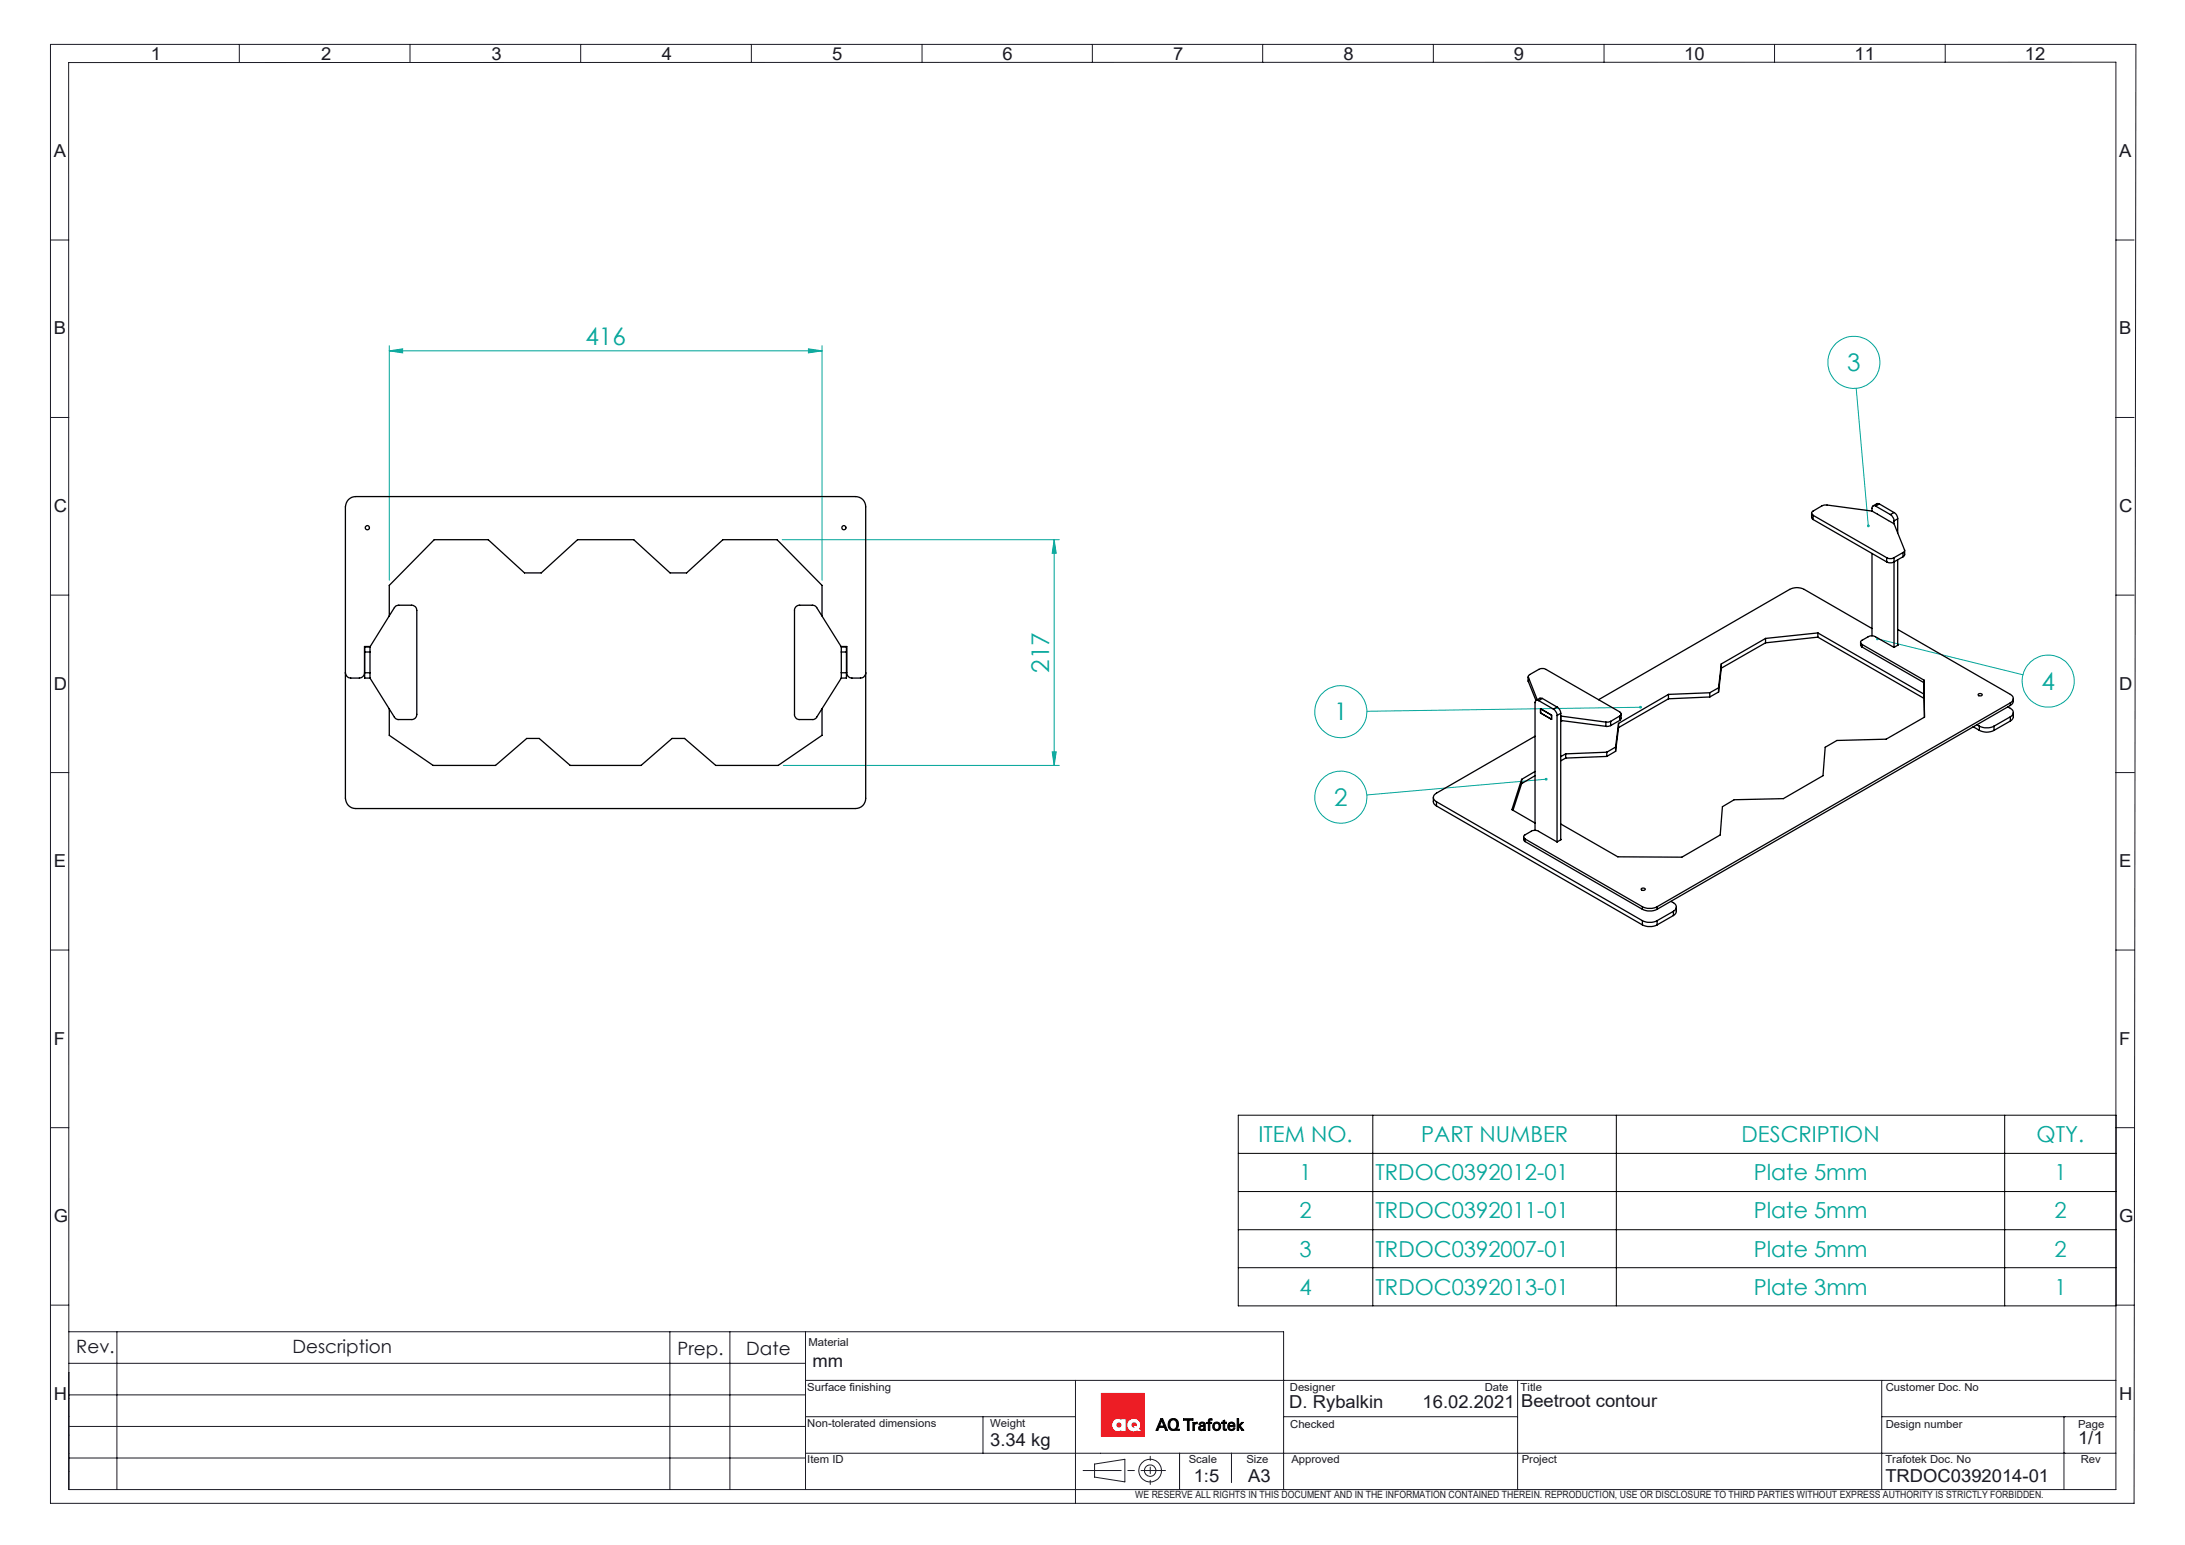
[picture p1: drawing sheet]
<svg xmlns="http://www.w3.org/2000/svg" width="420mm" height="297mm" viewBox="0 0 420 297" stroke-linecap="round" stroke-linejoin="round" font-family="sans-serif">
<g fill="none" stroke="#000" stroke-width=".19">
<path d="M223.1 272.7h.4l.9 2.3h-.4l-.2-.6h-1l-.2 .6h-.4zM223.3 273l.4 1.1h-.8zM224.8 273a1.05 1.05 0 0 1 1.3-.1 1.05 1.05 0 0 1 .4 1.3l-.4 .5h.6v.3h-.9a1.08 1.08 0 0 1-1.1-.4 1.08 1.08 0 0 1-.1-1.2zM225 273.2a.73 .73 0 0 1 1-.1 .73 .73 0 0 1 .2 1 .69 .69 0 0 1-.9 .6 .69 .69 0 0 1-.4-.9zM227.5 272.7h1.8v.3h-.7v2h-.4v-2h-.7zM229.3 273.4h.3v.3l.6-.3v.3h-.4l-.2 .2v1.1h-.3zM230.6 273.5l.6-.1 .4 .2 .1 1.4h-.3v-.3a.55 .55 0 0 1-.7 .3 .55 .55 0 0 1-.3-.8 .55 .55 0 0 1 .7-.2h.2a.29 .29 0 0 0-.2-.5 .29 .29 0 0 0-.3 .3h-.3zM230.7 274.4l.1-.1a.31 .31 0 0 1 .6 0 .32 .32 0 0 1-.4 .5l-.3-.2zM232.4 272.8l.6-.1v.3h-.4v.4h.3v.2h-.3v1.4h-.3v-1.4h-.3v-.2h.3zM233.3 273.6a.79 .79 0 0 1 1.2 .1 .79 .79 0 0 1-.3 1.2 .79 .79 0 0 1-1.1-.5v-.4zM233.6 273.7a.57 .57 0 0 1 .7 .4 .57 .57 0 0 1-.4 .7 .61 .61 0 0 1-.5-.5 .61 .61 0 0 1 .2-.6zM235.1 273.1l.3-.1v.4h.4v.2h-.4v1l.4 .1v.3h-.5l-.2-.3v-1.1h-.3v-.2h.3z"/>
<path d="M236.1 273.6a.71 .71 0 0 1 .9-.2 .71 .71 0 0 1 .4 .8h-1.1a.44 .44 0 0 0 .3 .6 .44 .44 0 0 0 .5-.3h.3a.75 .75 0 0 1-1.1 .4 .75 .75 0 0 1-.2-1.1zM236.4 273.8l.1-.2a.37 .37 0 0 1 .5 0 .37 .37 0 0 1 .1 .4h-.8zM237.8 272.7h.3v1.3l.6-.6h.3l-.6 .7 .7 .9h-.4l-.6-.9v.9h-.3z"/>
</g>
<g fill="none" stroke="#191924" stroke-width=".19">
<path d="M9.7 8.5h400.9l-.4 280.5h-400.5zM13.2 12h393.5v274.3h-393.5zM46 8.5v3.5M78.8 8.5v3.5M111.6 8.5v3.5M144.4 8.5v3.5M177.2 8.5v3.5M210 8.5v3.5M242.7 8.5v3.5M275.5 8.5v3.5M308.3 8.5v3.5M341.1 8.5v3.5"/>
<path d="M373.9 8.5v3.5M9.7 46.1h3.5M406.7 46.1h3.5M9.7 80.3h3.5M406.7 80.3h3.5M9.7 114.4h3.5M406.7 114.4h3.5M9.7 148.5h3.5M406.7 148.5h3.5M9.7 182.6h3.5M406.7 182.6h3.5M9.7 216.8h3.5"/>
<path d="M406.7 216.8h3.5M9.7 250.9h3.5M13.2 256h233.5v30.3M22.5 256v30.3M128.8 256v30.3M140.3 256v30.3M154.8 256v30.3M406.7 250.9h3.5M13.2 274.2h141.6M13.2 268.1h141.6M13.2 262.1h141.6M154.8 265.4h251.9"/>
<path d="M154.8 279.4h251.9M154.8 272.3h51.9M188.9 272.3v7.1M206.7 265.4v23.6M226.7 279.4v6.9M236.7 279.4v5.6M246.7 272.3h45M291.7 265.4v20.9M361.7 272.3h45M361.7 265.4v20.9M396.7 272.3h.1M396.7 279.4h.1"/>
<path d="M396.7 272.3v14M13.2 280.3h141.6M210.4 281.4l5.8-.9v4.4l-5.8-1z"/>
<circle cx="221.1" cy="282.7" r="1.1"/>
<circle cx="221.1" cy="282.7" r="2.17"/>
</g>
<g fill="none" stroke="#ed1c24" stroke-width=".19">
<path d="M211.7 267.9h8.3v8.2h-8.3zM217.6 273.6a.55 .55 0 0 1 .7-.1 .55 .55 0 0 1 .2 .7l-.2-.1h-.4l.2 .3a.53 .53 0 0 1-.5-.2 .53 .53 0 0 1 0-.6z"/>
<circle cx="215.1" cy="273.9" r=".49"/>
</g>
<path d="M214 273.3a1.06 1.06 0 0 1 1.5-.3v-.1h.8v2.2h-.8v-.3a1.1 1.1 0 0 1-1.4-.1 1.1 1.1 0 0 1-.1-1.4zM218.9 274.6a1.18 1.18 0 0 0-.5-1.8 1.18 1.18 0 0 0-1.6 1 1.18 1.18 0 0 0 1.3 1.3l.5-.1" fill="none" stroke="#fff" stroke-width=".19"/>
<path d="M208.2 282.7h15.8" fill="none" stroke="#191924" stroke-width=".19" stroke-dasharray="15.2 1.3 1.3 1.3" stroke-dashoffset="7.9"/>
<path d="M221.1 279.9v5.5" fill="none" stroke="#191924" stroke-width=".19" stroke-dasharray="15.2 1.3 1.3 1.3" stroke-dashoffset="14.4"/>
<path d="M218.9 274.6l.4 .5h-.6l-.1-.1" fill="none" stroke="#808080" stroke-width=".19"/>
<path d="M237.8 272.7v2.3h.3v-.9l.6 .9h.4l-.7-.9 .6-.7h-.3l-.6 .6v-1.3zM236.3 273.5a.82 .82 0 0 0-.2 1.2 .82 .82 0 0 0 1.2 0l.1-.2h-.3l-.3 .3h-.3l-.2-.6h1.1a.71 .71 0 0 0-.3-.7 .71 .71 0 0 0-.8 0zM236.4 273.7l.5-.1 .2 .4h-.8zM235.1 273.1v.3h-.3v.2h.3v1.2l.2 .2h.4l.1-.3h-.4v-1.1h.4v-.2h-.4v-.4zM233.5 273.8l.1-.2a.56 .56 0 0 1 .7 .6 .56 .56 0 0 1-.7 .5l-.2-.4zM233.3 273.6a.83 .83 0 0 0 .3 1.4 .83 .83 0 0 0 1.1-.9 .83 .83 0 0 0-1.2-.6zM232.3 272.8v.6h-.3v.2h.3v1.4h.3v-1.4h.3v-.2h-.3v-.3l.4-.1v-.3zM230.6 273.5l-.1 .3h.3l.1-.2h.4a.25 .25 0 0 1 0 .4 .25 .25 0 0 1-.3 0h-.1a.51 .51 0 0 0-.4 .8 .51 .51 0 0 0 .9-.1v.3h.3l-.1-1.4-.4-.2zM230.7 274.4l.7-.2-.1 .5-.4 .1a.26 .26 0 0 1-.2-.2 .26 .26 0 0 1 0-.2zM229.3 273.4v1.6h.3v-1l.2-.3h.4v-.3l-.4 .1-.2 .2v-.3zM227.5 272.7v.3h.7v2h.4v-2h.7v-.3zM225.1 273.1a.76 .76 0 0 1 .9 .1 .76 .76 0 0 1 .2 .9 .69 .69 0 0 1-.9 .6 .69 .69 0 0 1-.4-.9zM224.8 273a1.16 1.16 0 0 0-.3 1.2 1.16 1.16 0 0 0 1 .8h1.2v-.3h-.6a1.12 1.12 0 0 0 .3-1.5 1.12 1.12 0 0 0-1.4-.4zM223.3 273l.4 1.1h-.8zM223.1 272.7l-.9 2.3h.4l.2-.6h1l.2 .6h.4l-.9-2.3z" fill-rule="evenodd" fill="#000"/>
<path d="M214.2 273a1.07 1.07 0 0 1 1.3 0v-.1h.8v2.2h-.8v-.3a1.12 1.12 0 0 1-1.5-.2 1.12 1.12 0 0 1 .2-1.6zM211.7 267.9v8.2h8.3v-8.2zM217 273.2a1.2 1.2 0 0 1 1.6-.2 1.2 1.2 0 0 1 .3 1.6l.4 .5h-.6l-.1-.1a1.2 1.2 0 0 1-1.6-.2 1.2 1.2 0 0 1 0-1.6zM214.6 273.9a.5 .5 0 0 0 1 0 .5 .5 0 0 0-1 0zM217.6 273.5v.1a.51 .51 0 0 0 0 .6 .51 .51 0 0 0 .5 .2l-.2-.3h.4l.2 .1v-.3l-.1-.3a.5 .5 0 0 0-.8-.1z" fill-rule="evenodd" fill="#ed1c24"/>
<path d="M214.6 273.9a.5 .5 0 0 1 1 0 .5 .5 0 0 1-1 0zM214.2 273a1.12 1.12 0 0 0-.2 1.6 1.12 1.12 0 0 0 1.5 .2v.3h.8v-2.2h-.8v.1a1.03 1.03 0 0 0-1.3 0zM217.6 273.5h.1a.55 .55 0 0 1 .7 0 .55 .55 0 0 1 .1 .7l-.2-.1h-.4l.2 .3h-.3a.55 .55 0 0 1-.2-.9zM217 273.2a1.2 1.2 0 0 0 0 1.5 1.2 1.2 0 0 0 1.6 .3l.1 .1h.6l-.4-.5a1.2 1.2 0 0 0-.3-1.6 1.2 1.2 0 0 0-1.6 .2z" fill-rule="evenodd" fill="#fff"/>
<g fill="none" stroke="#00a599" stroke-width=".19">
<path d="M74.8 67.4l2.6-.3v.7zM74.8 66.5v45M74.8 67.4h83.2M155.4 67.1l2.6 .3-2.6 .4zM158 66.5v45M356.8 74.6l2.3 26.5M150.4 103.7h53.2M202.6 103.7v43.4M202.6 103.7l.4 2.7h-.8zM315.3 136l-52.6 .7M360.9 122.8l27.9 6.9M150.6 147.1h53"/>
<path d="M202.2 144.5h.8l-.4 2.6zM297.2 149.8l-34.5 3"/>
<circle cx="356.4" cy="69.7" r="5"/>
<circle cx="257.7" cy="136.8" r="5"/>
<circle cx="393.7" cy="130.9" r="5"/>
<circle cx="257.7" cy="153.2" r="5"/>
</g>
<path d="M238 214.4h168.8v36.6h-168.8zM263.9 214.4v36.6M310.7 214.4v36.6M385.3 214.4v36.6M238 229.1h168.8M238 236.4h168.8M238 221.7h168.8M238 243.7h168.8" fill="none" stroke="#000" stroke-width=".19"/>
<g fill="#00a599">
<path d="M358.9 100.9a.26 .26 0 0 0 0 .3 .26 .26 0 0 0 .3 .1l-.1-.2 .1 .2a.27 .27 0 0 0 .2-.4 .27 .27 0 0 0-.5 0zM360.8 122.6l-.2 .1 .3 .1-.3-.1a.27 .27 0 0 0 .3 .4 .27 .27 0 0 0 .2-.4 .27 .27 0 0 0-.3-.1zM297 149.6a.26 .26 0 0 0 .1 .4 .26 .26 0 0 0 .4-.2h-.3h.3l-.2-.3zM315.2 135.7a.28 .28 0 0 0 0 .5 .28 .28 0 0 0 .4-.2h-.3h.3a.29 .29 0 0 0-.4-.3z"/>
<path d="M74.8 67.4l2.6-.3v.7zM155.4 67.1l2.6 .3-2.6 .4z"/>
<path d="M202.6 103.7l.4 2.7h-.8zM202.2 144.5h.8l-.4 2.6z"/>
</g>
<g fill="none" stroke="#000" stroke-width=".25">
<path d="M67 96a1.91 1.91 0 0 1 1.4-.5h96a1.93 1.93 0 0 1 2 1.9v56.1a1.93 1.93 0 0 1-2 1.9h-96a1.99 1.99 0 0 1-2-1.9v-56.1l.2-.7zM348.2 98.6v.8l.3 .5M348.5 99.1l14.2 8.1M348.5 99.1v.8M348.5 99.9l14.2 8.1M359.8 98.2l-8.6-1.1-1 .1-1.7 1a.43 .43 0 0 0-.3 .5 .43 .43 0 0 0 .3 .4M359.8 98.2l4.3 2.5M360.5 97.3a.44 .44 0 0 0-.5 0 .44 .44 0 0 0-.2 .4v.5M360.5 97.3l2.9 1.6M361.2 96.9l-.3-.1-.9 .5M361.2 96.9l-.7 .4M361.2 96.9l2.9 1.6"/>
<path d="M363.4 98.9a1.6 1.6 0 0 1 .7 1.3M364.1 98.5a1.38 1.38 0 0 1 .7 1.2M364.1 98.5l-.7 .4M364.8 99.7l-.7 .5M364.8 99.7v2.7M74.8 118.4v-5.9l8.7-8.8h10.3l7 6.4h3.2l7-6.4h10.8l7 6.4h3.2l7-6.4h10.4l8.6 8.8v5.9M359.8 106.4v15.8M362.7 107.2a1.5 1.5 0 0 0 1.4 0M362.7 107.2v.8M364.1 100.7l2 5.1-.3 .4M364.1 100.2v.5M364.1 107.2v17.3"/>
<path d="M364.8 107.6v16.4M365.8 107l-1.7 1a1.5 1.5 0 0 1-1.4 0M365.8 106.2l-1.7 1M365.8 106.2v.8M366.1 105.8v1l-.3 .2M70.1 129.3v1h1M70.1 129.3h1M70.1 125.3v4M70.1 125.3h1M71.1 124.4l4.8-7.7 .7-.4h2.5a.97 .97 0 0 1 1 1v20a.97 .97 0 0 1-1 1h-2.7l-.5-.3-4.8-7.7M71.1 129.3v1M71.1 124.4h-1v.9"/>
<path d="M71.1 124.4v.9M71.1 125.3v4M71.2 124.3h-1.1v5a1.02 1.02 0 0 1-1 1h-1.7a1.09 1.09 0 0 1-1-1M74.8 136.2v5.2l8.5 5.7h11.9l6-5.1h2.4l6 5.1h13.6l6-5.1h2.4l6 5.1h12l8.4-5.7v-5.2M161.7 124.3h1.1v5a1.02 1.02 0 0 0 1 1h1.6a1.02 1.02 0 0 0 1-1M161.7 124.4l-4.9-7.8-.5-.3h-2.6a.96 .96 0 0 0-1 1v20a.96 .96 0 0 0 1 1h2.7l.4-.2 4.9-7.8M161.7 129.3v1M161.7 124.4v.9M161.7 124.4h1v.9M161.7 129.3h1M161.7 125.3h1M161.7 125.3v4"/>
<path d="M162.7 129.3v1h-1M162.7 125.3v4M293.8 130.1v1M293.8 130.2l.1-.4 1.9-1.1a1.5 1.5 0 0 1 1.4 0l14.1 8.1a.43 .43 0 0 1 .3 .4 .43 .43 0 0 1-.3 .5M293.8 130.2l1.7 4.3M293.8 130.2v.9M293.8 131.1l1.4 3.6M295.8 134.7a.44 .44 0 0 0-.5-.1 .44 .44 0 0 0-.2 .5v24.5M295.8 134.7l2.8 1.6M296.1 136.2l2.1 1.3v.8l-2.1-1.2zM296.5 134.3l-.4-.1-.8 .5M296.5 134.3l-.7 .4"/>
<path d="M296.5 134.3l2.8 1.6M298.6 136.3a1.6 1.6 0 0 1 .7 1.2M299.3 135.9a1.38 1.38 0 0 1 .7 1.2M299.3 137.5v24.4M299.3 135.9l-.7 .4M300 137.7l8.7 1.1M300 137.1v24.3M300 138.5l8.7 1.1M300 137.1l-.7 .4M300.3 138.5l-.3 .2M308.7 138.8v.8M309.6 138.7l-.9 .1"/>
<path d="M309.6 139.5l-.9 .1M309.6 138.7v.8M311.1 139.1l-.5 4.5M311.1 139.1v.8M311.1 139.9l-.5 4.5M311.3 137.7l-1.7 1M311.3 137.7v.8M311.3 138.5l-1.7 1M311.6 137.3v.9l-.3 .3M320.7 133.5l-9.6 5.6M320.7 133.5v.8M320.7 134.3l-9.6 5.6"/>
<path d="M328.6 133.2l-7.9 .3M328.6 133.2v.8M328.6 134l-7.9 .3M330.3 132.2l-1.7 1M330.3 132.2v.8M330.3 133l-1.7 1M330.9 127.6l-.6 4.6M330.9 127.6v.8M330.9 128.4l-.6 4.6M339.4 122.7l-8.5 4.9M339.4 122.7v.9M339.4 123.6l-8.5 4.8"/>
<path d="M349.4 121.7l20.5 11.8M349.4 121.7l-10 1M349.4 121.7v.8M349.4 122.5l20.5 11.8M349.4 122.5l-10 1.1M357.6 123.5v.6l.3 .3M357.9 123.9a.43 .43 0 0 1-.3-.4 .43 .43 0 0 1 .3-.4l1.2-.7a1.5 1.5 0 0 1 1.4 0l3.6 2.1M357.9 123.9l11.9 6.8M357.9 124.4l11.9 6.8v-.5M357.9 123.9v.5M359.8 120.8l-13-7.5a3 3 0 0 0-2.8 0l-36.7 21.2M364.8 121l21.6 12.5a.87 .87 0 0 1 .6 .8 .87 .87 0 0 1-.6 .8"/>
<path d="M364.8 124l-.7 .5M369.8 130.7l.1 7.2-7.4 4.2-9.4 .2-2.3 1.3-.4 5.5-7.6 4.4-9.5 .2-2.2 1.4-.4 5.4-7.4 4.3-12.3-.1-11-6.3M379.3 139.7l1.2 .7M380 139.3l.5 .3M380.3 133.4l.3-.1 .4 .2a.37 .37 0 0 1-.4 .3 .37 .37 0 0 1-.3-.3zM380.5 139.6a3.3 3.3 0 0 0 2.8 0M380.5 139.6v.8M383.3 139.6v.8M385.9 135.9l.5 .3a.87 .87 0 0 1 .6 .8 .87 .87 0 0 1-.6 .8M386.4 135.1l-67.9 39.2M386.4 135.1v.5M386.4 137.8v.8"/>
<path d="M386.4 135.6l-67.9 39.2M386.4 137.8l-3.1 1.8M386.4 138.6l-3.1 1.8M387 134.3a1.14 1.14 0 0 1-.6 1.3M387 137a1.41 1.41 0 0 1-.3 1.4l-.3 .2M275.5 153.3l.1 1 .5 .6M276.1 154.1l39.6 22.9M276.1 154.1v.8M276.1 154.9l39.6 22.9M292.5 149.8l-1.9 5.8 4.5 2.6M292.5 149.8v.8M292.5 150.6l-1.7 5.1"/>
<path d="M295.1 141.5l-19 11a.87 .87 0 0 0-.6 .8 .87 .87 0 0 0 .6 .8M295.1 148.3l-2.6 1.5M295.1 149.1l-2.6 1.5M301 144.9l-1 .5M301 144.9v.8M301 145.7l-1 .6M308.9 144.6l-7.9 .3M308.9 144.6v.8M308.9 145.4l-7.9 .3M310.6 143.6l-1.7 1M310.6 143.6v.8M310.6 144.4l-1.7 1"/>
<path d="M380.5 140.4a3 3 0 0 0 2.8 0M292.9 160.9v.6l.3 .3M293.2 161.3a.43 .43 0 0 1-.3-.4 .43 .43 0 0 1 .3-.4l1.1-.7a1.5 1.5 0 0 1 1.4 0l3.6 2.1M293.2 161.3l22.5 13M293.2 161.3v.5M293.2 161.8l22.5 13M300 161.4l-.7 .5M315.5 170.8a.42 .42 0 0 1 .4-.1 .42 .42 0 0 1 .3 .3 .4 .4 0 0 1-.4 .2 .4 .4 0 0 1-.3-.4zM315.7 174.3a3.3 3.3 0 0 0 2.8 0M315.7 174.8a3.3 3.3 0 0 0 2.8 0M315.7 177a3.3 3.3 0 0 0 2.8 0M315.7 177.8a3.3 3.3 0 0 0 2.8 0"/>
<path d="M315.7 174.3v.5M315.7 177v.8M318.5 174.3v.5M318.5 177v.8M321.2 173.3a1.08 1.08 0 0 1 .9 1.5l-.4 .4M321.7 175.2l-3.2 1.8M321.7 175.2v.8M321.7 176l-3.2 1.8M322.2 174.4a1.41 1.41 0 0 1-.3 1.4l-.2 .2"/>
<circle cx="70.6" cy="101.4" r=".4"/>
<circle cx="162.2" cy="101.4" r=".4"/>
</g>
<g font-size="4.7" fill="#00a599">
<text x="112.5" y="66.4">416</text>
<text x="355.1" y="71.3">3</text>
<text x="201.6" y="129.3" transform="rotate(-90 201.6 129.3)">217</text>
<text x="392.4" y="132.6">4</text>
<text x="256.5" y="138.5">1</text>
<text x="256.5" y="154.9">2</text>
</g>
<g font-size="4.2" fill="#00a599">
<text x="241.9" y="219.6">ITEM NO.</text>
<text x="273.2" y="219.6">PART NUMBER</text>
<text x="334.8" y="219.6">DESCRIPTION</text>
<text x="391.5" y="219.6">QTY.</text>
<text x="249.8" y="226.9">1</text>
<text x="264.4" y="226.9">TRDOC0392012-01</text>
<text x="337.1" y="226.9">Plate 5mm</text>
<text x="394.9" y="226.9">1</text>
<text x="249.8" y="234.2">2</text>
<text x="264.4" y="234.2">TRDOC0392011-01</text>
<text x="337.1" y="234.2">Plate 5mm</text>
<text x="394.9" y="234.2">2</text>
<text x="249.8" y="241.5">3</text>
<text x="264.4" y="241.5">TRDOC0392007-01</text>
<text x="337.1" y="241.5">Plate 5mm</text>
<text x="394.9" y="241.5">2</text>
<text x="249.8" y="248.9">4</text>
<text x="264.4" y="248.9">TRDOC0392013-01</text>
<text x="337.1" y="248.9">Plate 3mm</text>
<text x="394.9" y="248.9">1</text>
</g>
<g font-size="3.5" fill="#191924">
<text x="14.7" y="260">Rev.</text>
<text x="56.2" y="260">Description</text>
<text x="130.2" y="260.5">Prep.</text>
<text x="143.5" y="260.5">Date</text>
</g>
<g font-size="3.4" fill="#191924">
<text x="29" y="11.6">1</text>
<text x="61.7" y="11.6">2</text>
<text x="94.5" y="11.6">3</text>
<text x="127.2" y="11.6">4</text>
<text x="160" y="11.6">5</text>
<text x="192.7" y="11.6">6</text>
<text x="225.5" y="11.6">7</text>
<text x="258.2" y="11.6">8</text>
<text x="291" y="11.6">9</text>
<text x="323.7" y="11.6">10</text>
<text x="356.5" y="11.6">11</text>
<text x="389.2" y="11.6">12</text>
<text x="10.4" y="30.2">A</text>
<text x="407.4" y="30.2">A</text>
<text x="10.4" y="64.3">B</text>
<text x="407.4" y="64.3">B</text>
<text x="10.4" y="98.4">C</text>
<text x="407.4" y="98.4">C</text>
<text x="10.4" y="132.6">D</text>
<text x="407.4" y="132.6">D</text>
<text x="10.4" y="166.7">E</text>
<text x="407.4" y="166.7">E</text>
<text x="10.4" y="200.8">F</text>
<text x="407.4" y="200.8">F</text>
<text x="10.4" y="234.9">G</text>
<text x="407.4" y="234.9">G</text>
<text x="156.2" y="262.8">mm</text>
<text x="10.4" y="269.1">H</text>
<text x="407.4" y="269.1">H</text>
<text x="247.8" y="270.7">D. Rybalkin</text>
<text x="273.4" y="270.7">16.02.2021</text>
<text x="292.4" y="270.4">Beetroot contour</text>
<text x="190.3" y="277.9">3.34 kg</text>
<text x="399.4" y="277.5">1/1</text>
<text x="229.4" y="284.9">1:5</text>
<text x="239.9" y="284.9">A3</text>
<text x="362.4" y="284.9">TRDOC0392014-01</text>
</g>
<g font-size="2.1" fill="#191924">
<text x="155.4" y="258.7">Material</text>
<text x="155.2" y="267.4">Surface finishing</text>
<text x="247.9" y="267.3">Designer</text>
<text x="285.4" y="267.3">Date</text>
<text x="292.3" y="267.3">Title</text>
<text x="362.5" y="267.3">Customer Doc. No</text>
<text x="155.2" y="274.3">Non-tolerated dimensions</text>
<text x="190.3" y="274.3">Weight</text>
<text x="248" y="274.4">Checked</text>
<text x="362.5" y="274.4">Design number</text>
<text x="399.4" y="274.4">Page</text>
<text x="155.2" y="281.2">Item ID</text>
<text x="228.5" y="281.2">Scale</text>
<text x="239.6" y="281.2">Size</text>
<text x="248.2" y="281.2">Approved</text>
<text x="292.5" y="281.2">Project</text>
<text x="362.4" y="281.3">Trafotek Doc. No</text>
<text x="400" y="281.3">Rev</text>
</g>
<text font-size="1.9" fill="#191924" x="218.2" y="288">WE RESERVE ALL RIGHTS IN THIS DOCUMENT AND IN THE INFORMATION CONTAINED THEREIN. REPRODUCTION, USE OR DISCLOSURE TO THIRD PARTIES WITHOUT EXPRESS AUTHORITY IS STRICTLY FORBIDDEN.</text>
</svg>
